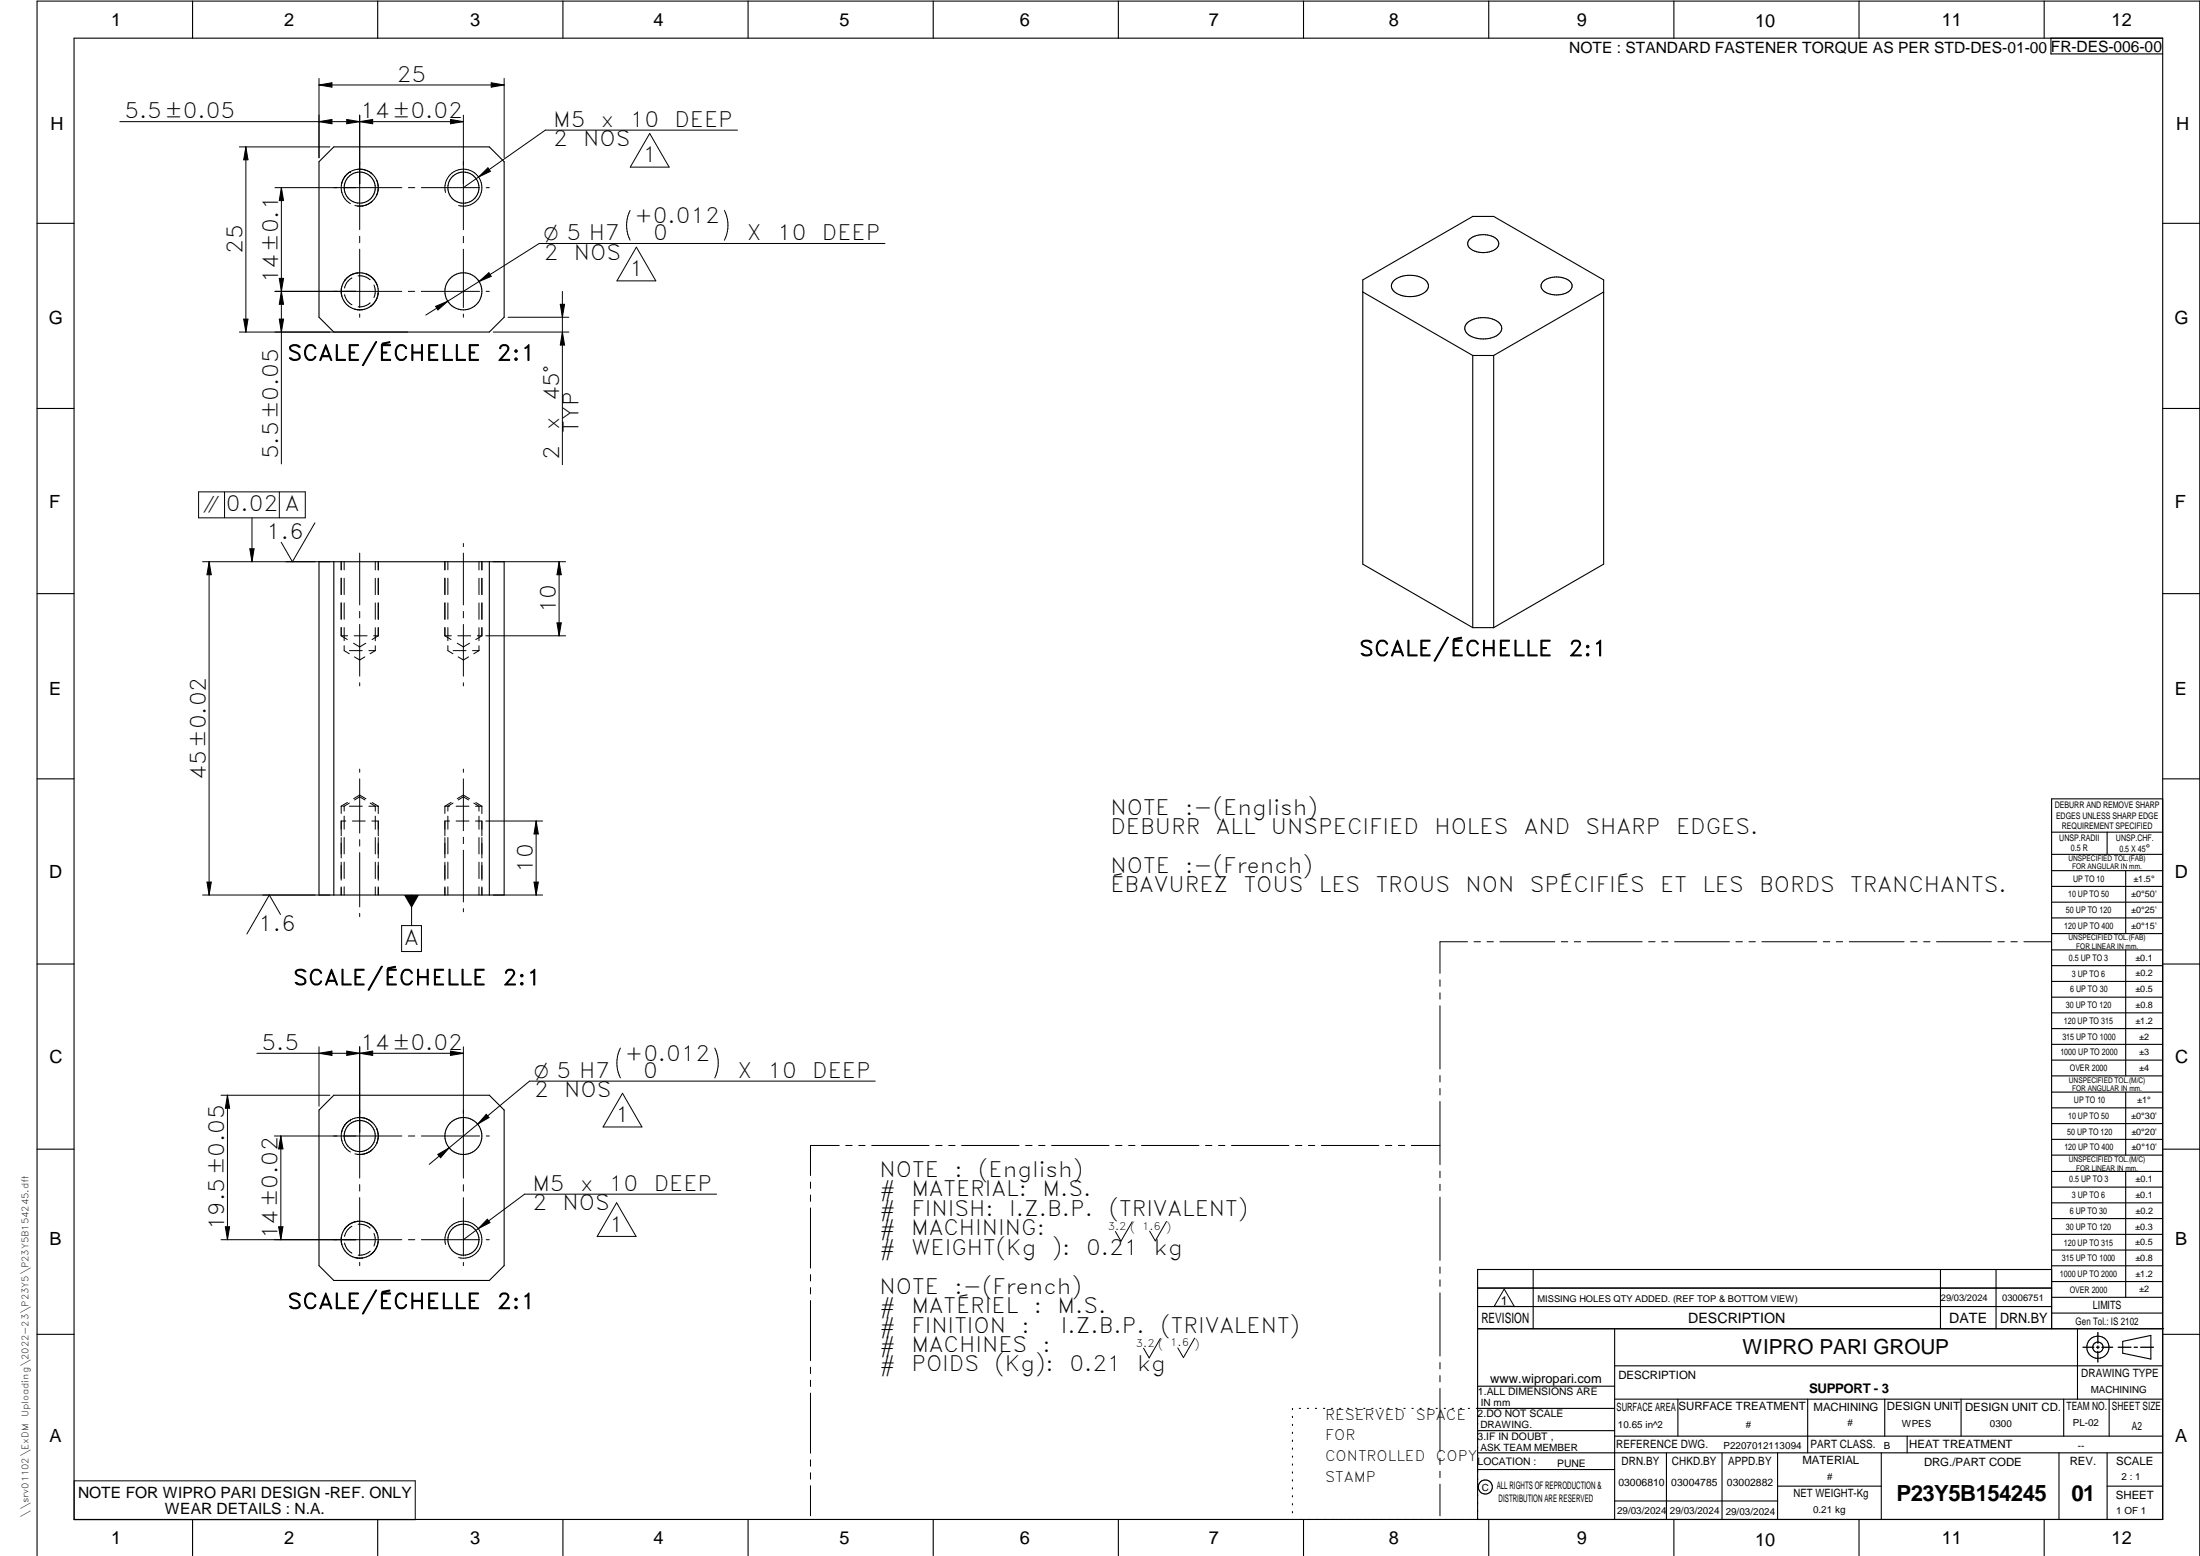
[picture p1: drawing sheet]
<svg xmlns="http://www.w3.org/2000/svg" width="594mm" height="420mm" viewBox="0 0 594 420" stroke-linecap="round" stroke-linejoin="round" font-family="sans-serif">
<g fill="none" stroke="#000" stroke-width=".3">
<path d="M20 10.3h564v400h-564zM52 .3v10M102 .3v10M152 .3v10M202 .3v10M252 .3v10M302 .3v10M352 .3v10M402 .3v10M452 .3v10M502 .3v10M552 .3v10"/>
<path d="M553.8 10.3v4.3h30.2M90.1 39.7h42l4 4v42l-4 4h-42l-4-4v-42zM10 60.3h10M368 78.8l29.7 17.2M376.4 75.8a7.1 7.1 0 0 1 9 .3 2.26 2.26 0 0 1-1.6 3.4 7 7 0 0 1-7.7-1.2l-.3-.7v-.8zM396.7 64.8a5.9 5.9 0 0 1 7.6 0 1.98 1.98 0 0 1-1.5 3 5.6 5.6 0 0 1-6.3-1.3l-.2-.7zM416.8 75.9a6 6 0 0 1 7.4 .3 1.81 1.81 0 0 1-1.1 2.9 6.2 6.2 0 0 1-6.6-.9l-.4-1 .2-.7zM433 78.8l-29.7 17.2M584 60.3h10M396.2 87.2a7.1 7.1 0 0 1 8.9 .3 2.26 2.26 0 0 1-1.5 3.4 7 7 0 0 1-7.7-1.2l-.4-1.1 .2-.7zM397.7 96v73.5M397.7 96h5.6"/>
<path d="M403.3 96v73.5M10 110.3h10M584 110.3h10M86.1 151.7h50v90h-50zM90.1 151.7v90M132.1 151.7v90M10 160.3h10M397.7 169.5h5.6M403.3 169.5l29.7-17.2v-76.7l-29.7-17.2h-5.6l-29.7 17.2v76.7l29.7 17.2M584 160.3h10M10 210.3h10M584 215.7h-30v143.1"/>
<path d="M584 210.3h10M554 230.7h30M554 224.7h30M554 235.1h30M554 239.4h30M569 224.7v6M574 235.1v17M554 243.6h30M554 247.9h30M554 252.1h30M554 256.5h30M574 256.5v34"/>
<path d="M10 260.3h10M554 260.8h30M554 265h30M554 269.3h30M554 273.5h30M554 277.7h30M584 260.3h10M90.1 295.7h42l4 4v42.1l-4 4h-42l-4-4v-42.1zM554 282h30M554 286.3h30M554 290.5h30M554 294.9h30"/>
<path d="M554 299.1h30M574 294.9v17M10 310.3h10M554 303.4h30M554 307.7h30M554 311.9h30M554 316.3h30M574 316.3v34M584 310.3h10M554 320.5h30M554 324.8h30M554 329.1h30"/>
<path d="M554 333.3h30M554 337.5h30M399 358.8h185.3M399 352.8h155M399 347.8h155M414 342.8v16M436 358.8v51.5M524 342.8v16M539 342.8v16M554 342.8h-155v67.5M554 341.8h30M554 346.1h30"/>
<path d="M554 350.3h30M554 354.6h30M561 358.8v19M10 360.3h10M399 374.3h37M436 368.8h148M436 377.8h148M453.1 377.8v10M488.1 377.8v14.5M508.9 377.8v10M529.6 377.8v10M557.3 377.8v10"/>
<path d="M569.5 377.8v10M573.2 362.2l7.6-1.6v6.4l-7.6-1.6zM584 360.3h10M349 380.3v.3M349 382.4v.4M349 384.6v.3M349 386.7v.4M349 388.9v.3M349 391v.4M349 393.2v.3M349 395.3v.3M349 397.4v.4"/>
<path d="M349 399.6v.3M350.9 380.3h.3M353 380.3h.3M355.2 380.3h.3M357.4 380.3h.3M359.6 380.3h.3M361.7 380.3h.3M363.9 380.3h.3M366.1 380.3h.3M368.3 380.3h.3M370.4 380.3h.3M372.6 380.3h.3"/>
<path d="M374.8 380.3h.3M376.9 380.3h.4M379.1 380.3h.3M381.3 380.3h.3M383.4 380.3h.4M385.6 380.3h.4M387.8 380.3h.3M390 380.3h.3M392.1 380.3h.4M394.3 380.3h.4M396.5 380.3h.3M399 396.8h37"/>
<path d="M399 392.3h185M399 386.3h37M436 387.8h148M436 380.3h-37.3M450 392.3v18M465 392.3v18M480 392.3v18M508 392.3v18M515 387.8v4.5M556 392.3v18M569 392.3v18M52 410.3v9.8"/>
<path d="M102 410.3v9.8M152 410.3v9.8M202 410.3v9.8M252 410.3v9.8M302 410.3v9.8M349 401.7v.4M349 403.9v.3M349 406v.4M349 408.2v.3M352 410.3v9.8M402 410.3v9.8M436 405.3h44"/>
<path d="M452 410.3v9.8M480 401.3h28M502 410.3v9.8M552 410.3v9.8M569 401.3h15M10 420.1v-419.8h584v419.8"/>
<circle cx="97.1" cy="50.7" r="4.2"/>
<circle cx="125.1" cy="50.7" r="4.2"/>
<circle cx="97.1" cy="78.7" r="5"/>
<circle cx="125.1" cy="78.7" r="5"/>
<circle cx="97.1" cy="306.8" r="4.2"/>
<circle cx="125.1" cy="306.8" r="5"/>
<circle cx="97.1" cy="334.8" r="5"/>
<circle cx="125.1" cy="334.8" r="4.2"/>
<circle cx="566.5" cy="363.8" r="1.4"/>
<circle cx="566.5" cy="363.8" r="3"/>
<circle cx="401.1" cy="401.5" r="1.91"/>
</g>
<g fill="none" stroke="#000" stroke-width=".27">
<path d="M32.4 32.9h92.7M64.6 39.7h24.5M66.4 39.7v50M66.4 39.7l.6 3.5h-1.2zM86.1 21.2v21.4M86.1 22.9l3.5-.5v1.1zM86.1 32.9l3.5-.6v1.1zM86.1 22.9h50M93.6 32.3l3.5 .6-3.5 .5zM97.1 31.1v30.9M97.1 32.9l3.5-.6v1.1zM121.6 32.3l3.5 .6-3.5 .5z"/>
<path d="M125.1 31.1v30.9M132.6 22.4l3.5 .5-3.5 .6zM136.1 21.2v21.4M175.4 36l5.3 9.1h-10.5zM199.2 35.1h-51.9l-22.2 15.6M74.2 50.7h34.3M76 50.7v74.6M76 50.7l.6 3.5h-1.2zM92.3 51.7v.3M92.3 49.4v.2M92.3 52l.9 1.7 1.4 1.3M92.3 49.4l-.2 1.3 .2 1.3"/>
<path d="M94.6 46.3h.1M94.6 46.3l-1.4 1.3-.9 1.8M95.8 55.5l1.3 .2M96.6 55.6l.5 .1M97.1 45.7h-.4M97.1 45.7l1.3 .1 1.8 .9M97.1 45.7l-1.3 .1-1.2 .5M100.2 46.7l.3 .3M100.2 54.6l-1.8 .9-1.3 .2M100.2 46.7l.9 .9 .7 1.1M100.5 54.4l-.3 .2M101.7 48.7h.1"/>
<path d="M101.8 52.6l-.7 1.1-.9 .9M101.8 48.7l.3 2-.3 1.9M101.8 52.6l-.1 .1M110.3 50.7h1.7M113.8 50.7h15.7M120.3 52a5 5 0 0 1 4.4-6.3 5 5 0 0 1 5.4 5.4 5 5 0 0 1-6.3 4.4M129.2 47.8l2.6-2.5 .6 1zM131.3 50.7h.8M170.2 56.8a9 9 0 0 0 0 8.1M195.6 56.8a9 9 0 0 1 0 8.1M74.2 78.7h34.3M75.4 75.2h1.2l-.6 3.5z"/>
<path d="M76 78.7l.6 3.5h-1.2zM92.2 77.8l.1 2.2M93 79.6l.6 1.3 1.4 1.4M95 75.1l-1.4 1.3-.6 1.4M96.7 73.7a4.8 4.8 0 0 0-3.6 2.1M96.7 74.5l1.6 .1 1.6 .9M97.1 63.8v1.7M97.1 67.3v15.7M98.9 74a5.1 5.1 0 0 1 2.9 3M101 77l.3 1.7-.3 1.6M102.1 79.1a4.9 4.9 0 0 1-2.1 3.7M110.3 78.7h1.7"/>
<path d="M113.8 78.7h15.7M125.1 63.8v1.8M125.1 67.3v15.7M129.4 76l2.6-2.4 .6 1zM129.4 76l-14.4 9.1M131.3 78.7h.8M151.9 78.7v46.8M171.8 66.7l5.3 9.1h-10.5zM239 65.7h-93.4l-16.2 10.3M64.6 89.7h45.5M65.8 86.2h1.2l-.6 3.5zM75.4 86.2h1.2l-.6 3.5z"/>
<path d="M95.8 83.5l2.2 .1M97.1 84.8v.9M99.9 81.8l-1.6 .9-1.6 .1M117.6 82.7l3.3-1.4-2.6 2.4zM125.1 84.8v.9M133.2 89.7h20.4M137.2 85.7h16.4M151.3 82.2h1.2l-.6 3.5zM151.9 89.7l.6 3.5h-1.2zM53.6 132.8h28.8v7h-28.8zM60.6 132.8v7M68 139.8v11.9"/>
<path d="M75.4 132.8v7M56.5 151.7l.6 3.5h-1.2zM56.5 151.7v90M67.5 148.2h1.1l-.6 3.5zM85 141.2l-6 10.5-3.1-5.3M89.1 151.7h-34.4M92.1 151.7v2.2M92.1 156.1v4.4M92.9 151.7v2.2M92.9 156.1v4.4M97.1 149.4v13.9M101.3 151.7v2.2"/>
<path d="M101.3 156.1v4.5M102.1 151.7v2.2M102.1 156.1v4.5M120.1 151.7v2.2M120.1 156.1v4.4M120.9 151.7v2.2M120.9 156.1v4.4M125.1 146.7v.9M125.1 149.4v13.9M129.3 151.7v2.2M129.3 156.1v4.5M130.1 151.7v2.2"/>
<path d="M130.1 156.1v4.5M133.2 151.7h19.5M151 151.7l.6 3.5h-1.2zM151 151.7v20M92.1 171.7l1.7 1M92.1 171.7h1.8M92.1 162.8v4.4M92.1 169.5v2.2M92.9 162.8v4.4M92.9 169.5v3.5M92.9 174.3v1.4l1.4 .8M94.4 175.7h3.4"/>
<path d="M95.5 173.7l1.6 1 1.7-1M95.6 171.7h3.5M97.1 165.1v1.7M97.1 168.6v14M98.5 177.4l-1.4 .8-1.4-.8M99.6 175.7h1.7M100.9 171.7h1.2M101.3 162.8v4.4M101.3 169.5v3.5M101.3 174.4v1.3M101.3 175.7l-1.4 .8M102.1 171.7l-1.6 1"/>
<path d="M102.1 162.8v4.4M102.1 169.5v2.2M120.1 171.7l1.7 1M120.1 171.7h1.8M120.1 162.8v4.4M120.1 169.5v2.2M120.9 162.8v4.4M120.9 169.5v3.5M120.9 174.3v1.4l1.4 .8M122.4 175.7h3.4M123.5 173.7l1.6 1 1.7-1M123.6 171.7h3.5"/>
<path d="M125.1 165.1v1.7M125.1 168.6v14M126.5 177.4l-1.4 .8-1.4-.8M127.6 175.7h1.7M128.9 171.7h1.2M129.3 162.8v4.4M129.3 169.5v3.5M129.3 174.4v1.3M129.3 175.7l-1.4 .8M130.1 171.7l-1.6 1M130.1 162.8v4.4M130.1 169.5v2.2"/>
<path d="M131.2 171.7h21.5M150.4 168.2h1.2l-.6 3.5zM97.1 184.4v.8M125.1 184.4v.8M92.1 217.7h.3M92.1 217.7v2M92.7 217.7h.2M92.9 217.7v1.3M93.8 216.7l-1.7 1M94.3 216.9l-1.4 .8M94.4 217.7h3.4M95.5 215.7l1.6-1 1.7 1"/>
<path d="M95.8 216l1.3-.8 1.4 .8M97.1 207.7v.8M97.1 210.3v14.7M99.6 217.7h2M100 216.9l1.3 .8v1.3M100.5 216.7l1.6 1M101.9 217.7h.2M102.1 217.7v2M120.1 217.7v2M120.1 217.7h1.3M121.8 216.7l-1.7 1M122.3 216.9l-1.4 .8v1.3"/>
<path d="M123.2 217.7h3.4M123.5 215.7l1.6-1 1.7 1M123.8 216l1.3-.8 1.4 .8M125.1 207.7v.8M125.1 210.3v14M127.9 216.9l1.4 .8v1.3M128.4 217.7h1.7M128.5 216.7l1.6 1M130.1 217.7v2M55.9 238.2h1.2l-.6 3.5zM92.1 226.2v5.5M92.1 232.8v4.9"/>
<path d="M92.1 239.5v2.2M92.9 220.4v3.5M92.9 226.1v4.5M92.9 232.8v4.4M92.9 239.5v2.2M93.4 221.7h-1.3v4M95.2 221.7h3.4M97.1 226.7v1.8M97.1 230.2v14.7M100.4 221.7h1.7v4M101.3 220.4v3.5M101.3 226.2v4.4"/>
<path d="M101.3 232.8v4.4M101.3 239.5v2.2M102.1 226.2v5.5M102.1 232.8v4.9M102.1 239.5v2.2M120.1 226.2v5.5M120.1 232.8v4.9M120.1 239.5v2.2M120.9 220.4v3.5M120.9 226.1v4.5M120.9 232.8v4.4M120.9 239.5v2.2"/>
<path d="M121.4 221.7h-1.3v4M123.2 221.7h3.4M125.1 226.1v1.7M125.1 229.6v14M128.4 221.7h1.7v4M129.3 220.4v3.5M129.3 226.2v4.4M129.3 232.8v4.4M129.3 239.5v2.2M130.1 226.2v5.5M130.1 232.8v4.9M130.1 239.5v2.2"/>
<path d="M131.2 221.7h15.3M144.2 238.2h1.2l-.6 3.5zM144.8 221.7l.6 3.5h-1.2zM144.8 221.7v20M54.7 241.7h34.4M75.7 246.9l-3-5.2-6 10.5M97.1 246.6v.9M108.5 249.9h5.3v7h-5.3zM111.1 241.7v8.2M125.1 245.3v.9M133.2 241.7h13.3M396.3 254.3h-7.5v8.5"/>
<path d="M398 254.3h1.8M401.5 254.3h1.8M405 254.3h14.9M421.6 254.3h1.7M425.1 254.3h1.7M428.6 254.3h14.8M445.2 254.3h1.7M448.7 254.3h1.7M452.2 254.3h14.8M468.8 254.3h1.7M472.3 254.3h1.7M475.8 254.3h14.8"/>
<path d="M492.4 254.3h1.7M495.9 254.3h1.7M499.4 254.3h14.8M515.9 254.3h1.8M519.4 254.3h1.8M522.9 254.3h14.9M539.5 254.3h1.7M543 254.3h1.7M546.5 254.3h7.4M388.8 264.6v1.7M388.8 268.1v1.7M388.8 271.6v17"/>
<path d="M59.7 295.7h29.4M61.4 295.7v39.1M61.4 295.7l.6 3.6h-1.2zM69.4 284.4h55.7M86.1 282.7v16M86.1 284.4l3.5-.6v1.2zM93.6 283.8l3.5 .6-3.5 .6zM97.1 282.7v35.4M97.1 284.4l3.5-.6v1.2zM121.6 283.8l3.5 .6-3.5 .6zM125.1 282.7v35.4M167.5 283a9 9 0 0 0 0 8.1"/>
<path d="M168.1 295.2l5.2 9.1h-10.5zM193 283a9.2 9.2 0 0 1 0 8.1M236.3 291.9h-93.3l-27.1 22.5M388.8 290.4v1.8M388.8 293.9v1.8M388.8 297.4v17.1M74.1 306.7h34.4M75.8 306.7v28.1M75.8 306.7l.6 3.5h-1.2zM92.3 307.8v.2M92.3 305.5v.2M92.3 308l.9 1.8 1.4 1.3"/>
<path d="M92.3 305.5l-.2 1.2 .2 1.3M94.6 302.4h.1M94.6 302.4l-1.4 1.3-.9 1.8M95.8 311.6l1.3 .1M96.6 311.7h.5M97.1 301.8h-.4M97.1 301.8a5 5 0 0 1 4.7 6.9M97.1 301.8l-1.3 .1-1.2 .5M97.1 319.9v1.7M100.2 310.7l-1.8 .9-1.3 .1M100.5 310.5l-.3 .2M101.8 308.7l-.7 1.1-.9 .9"/>
<path d="M101.8 308.7l-.1 .1M110.3 306.7h1.7M113.8 306.7h15.7M118.2 311.7l3.1-1.8-2.3 2.7zM125.1 319.9v1.7M131.3 306.7h.8M131.3 300.9l.8 .9-3.1 1.8zM218.9 319.2v1.7M226.6 309.3h-7.7v8.1M228.4 309.3h1.7M231.9 309.3h1.7M235.4 309.3h15.5"/>
<path d="M252.7 309.3h1.7M256.2 309.3h1.7M259.7 309.3h15.5M277 309.3h1.7M280.5 309.3h1.7M284 309.3h15.5M301.2 309.3h1.8M304.8 309.3h1.7M308.2 309.3h15.6M325.5 309.3h1.8M329 309.3h1.8M332.5 309.3h15.6"/>
<path d="M349.8 309.3h1.8M353.3 309.3h1.7M356.8 309.3h15.5M374.1 309.3h1.7M377.6 309.3h1.7M381.1 309.3h7.7M388.8 316.3v1.7M388.8 319.8v1.7M59.7 334.8h48.8M60.8 331.3h1.2l-.6 3.5zM75.2 331.3h1.2l-.6 3.5zM92.2 333.9l.1 2.1"/>
<path d="M93 335.6l.6 1.4 1.4 1.4M95 331.1l-1.4 1.4-.6 1.4M95.8 339.6l2.2 .1M96.7 329.8a4.8 4.8 0 0 0-3.6 2.1M96.7 330.6l1.6 .1 1.6 .9M97.1 323.4v15.7M98.9 330.1a5 5 0 0 1 2.9 2.9M99.9 337.9l-1.6 .9-1.6 .1M101 333l.3 1.8-.3 1.6M102.1 335.2a4.9 4.9 0 0 1-2.1 3.6M110.3 334.8h1.7M113.8 334.8h15.7"/>
<path d="M120.3 336a5 5 0 0 1 4.4-6.2 5 5 0 0 1 5.4 5.4 5 5 0 0 1-6.3 4.4M125.1 323.4v15.7M131.3 334.8h.8M131.6 329.2l.7 .9-3.1 1.7zM166.5 324.8l5.3 9.1h-10.5zM193.5 322.5h-51.8l-16.6 12.3M218.9 322.7v1.7M218.9 326.2v16.2M305.7 329.9l-3 5.3-1.5-2.7M315 329.8l-3 5.3-1.6-2.7M388.8 323.3v17M97.1 340.9v.9"/>
<path d="M125.1 340.9v.9M218.9 344.2v1.7M218.9 347.7v1.7M218.9 351.2v16.2M388.8 342.1v1.7M388.8 345.6v1.7M388.8 349.1v17.1M406.2 348.1l2.7 4.6h-5.4zM218.9 369.2v1.7M218.9 372.7v1.7M218.9 376.2v16.2M313.3 361.4l-3 5.3-1.5-2.7"/>
<path d="M322.6 361.3l-3 5.3-1.6-2.6M388.8 367.9v1.8M388.8 371.4v1.7M388.8 374.9v17.1M20 399.9h92.1v10.5h-92.1zM218.9 394.2v1.7M218.9 397.7v1.7M388.8 393.8v1.7M388.8 397.3v1.7M218.9 401.2v8.1M388.8 400.8v8.5"/>
</g>
<path d="M566.5 359.8v2.9M562.5 363.8h2.9M566.1 363.8h.8M566.5 363.5v.7M566.5 364.9v2.9M567.6 363.8h2.9M572 363.8h3.4M576.3 363.8h.9M578.1 363.8h3.4" fill="none" stroke="#000" stroke-width=".36"/>
<g fill="#000">
<path d="M86.1 22.9l3.5-.5v1.1zM86.1 32.9l3.5-.6v1.1zM93.6 32.3l3.5 .6-3.5 .5zM97.1 32.9l3.5-.6v1.1zM121.6 32.3l3.5 .6-3.5 .5zM132.6 22.4l3.5 .5-3.5 .6zM66.4 39.7l.6 3.5h-1.2zM76 50.7l.6 3.5h-1.2zM129.2 47.8l2.6-2.5 .6 1zM75.4 75.2h1.2l-.6 3.5zM129.4 76l2.6-2.4 .6 1zM65.8 86.2h1.2l-.6 3.5z"/>
<path d="M76 78.7l.6 3.5h-1.2zM75.4 86.2h1.2l-.6 3.5zM117.6 82.7l3.3-1.4-2.6 2.4zM151.9 89.7l.6 3.5h-1.2zM151.3 82.2h1.2l-.6 3.5zM56.5 151.7l.6 3.5h-1.2zM67.5 148.2h1.1l-.6 3.5zM151 151.7l.6 3.5h-1.2zM150.4 168.2h1.2l-.6 3.5zM55.9 238.2h1.2l-.6 3.5zM144.8 221.7l.6 3.5h-1.2zM144.2 238.2h1.2l-.6 3.5z"/>
<path d="M109.1 241.7h4.1l-2.1 3.5zM61.4 295.7l.6 3.6h-1.2zM86.1 284.4l3.5-.6v1.2zM93.6 283.8l3.5 .6-3.5 .6zM97.1 284.4l3.5-.6v1.2zM121.6 283.8l3.5 .6-3.5 .6zM75.8 306.7l.6 3.5h-1.2zM118.2 311.7l3.1-1.8-2.3 2.7zM131.3 300.9l.8 .9-3.1 1.8zM60.8 331.3h1.2l-.6 3.5zM75.2 331.3h1.2l-.6 3.5zM131.6 329.2l.7 .9-3.1 1.7z"/>
</g>
<g font-size="6">
<text x="512.1" y="405.2">P23Y5B154245</text>
<text x="559.4" y="405.2">01</text>
</g>
<g font-size="5.7">
<text x="107.2" y="22.1">25</text>
<text x="33.6" y="32">5.5±0.05</text>
<text x="97.3" y="32">14±0.02</text>
<text x="149.4" y="34.3">M5</text>
<text x="162.3" y="34.3">x</text>
<text x="170" y="34.3">10</text>
<text x="182.1" y="34.3">DEEP</text>
<text x="149.4" y="39.5">2</text>
<text x="157.5" y="39.5">NOS</text>
<text x="173.5" y="43.9">1</text>
<text x="171.4" y="60.3">+0.012</text>
<text x="176.3" y="64.9">0</text>
<text x="201.7" y="64.9">X</text>
<text x="209.8" y="64.9">10</text>
<text x="221.9" y="64.9">DEEP</text>
<text x="65.5" y="68.6" transform="rotate(-90 65.5 68.6)">25</text>
<text x="146.8" y="70.1">2</text>
<text x="155" y="70.1">NOS</text>
<text x="75.1" y="76.5" transform="rotate(-90 75.1 76.5)">14±0.1</text>
<text x="169.9" y="74.6">1</text>
<text x="77.6" y="97.3">SCALE/ÉCHELLE</text>
<text x="134.2" y="97.3">2:1</text>
<text x="151" y="108.4" transform="rotate(-90 151 108.4)">45°</text>
<text x="151" y="116.1" transform="rotate(-90 151 116.1)">x</text>
<text x="156.2" y="116.8" transform="rotate(-90 156.2 116.8)">TYP</text>
<text x="75.1" y="124" transform="rotate(-90 75.1 124)">5.5±0.05</text>
<text x="151" y="124.3" transform="rotate(-90 151 124.3)">2</text>
<text x="61" y="138.1">0.02 A</text>
<text x="71.9" y="145.6">1.6</text>
<text x="150.1" y="165.7" transform="rotate(-90 150.1 165.7)">10</text>
<text x="367" y="177.1">SCALE/ÉCHELLE</text>
<text x="423.6" y="177.1">2:1</text>
<text x="55.6" y="210.5" transform="rotate(-90 55.6 210.5)">45±0.02</text>
<text x="299.9" y="219.9">NOTE</text>
<text x="320.1" y="219.9">:-(English)</text>
<text x="299.9" y="225.2">DEBURR</text>
<text x="328.3" y="225.2">ALL</text>
<text x="343.2" y="225.2">UNSPECIFIED</text>
<text x="387.3" y="225.2">HOLES</text>
<text x="411.5" y="225.2">AND</text>
<text x="428.2" y="225.2">SHARP</text>
<text x="452.6" y="225.2">EDGES.</text>
<text x="143.9" y="235.6" transform="rotate(-90 143.9 235.6)">10</text>
<text x="299.9" y="235.7">NOTE</text>
<text x="320.1" y="235.7">:-(French)</text>
<text x="299.9" y="240.9">ÉBAVUREZ</text>
<text x="335.8" y="240.9">TOUS</text>
<text x="356.1" y="240.9">LES</text>
<text x="371.5" y="240.9">TROUS</text>
<text x="395.8" y="240.9">NON</text>
<text x="413.2" y="240.9">SPÉCIFIÉS</text>
<text x="448.3" y="240.9">ET</text>
<text x="459.7" y="240.9">LES</text>
<text x="475" y="240.9">BORDS</text>
<text x="499.6" y="240.9">TRANCHANTS.</text>
<text x="69.7" y="251.3">1.6</text>
<text x="109.1" y="255.2">A</text>
<text x="79.2" y="266">SCALE/ÉCHELLE</text>
<text x="135.7" y="266">2:1</text>
<text x="70.6" y="283.5">5.5</text>
<text x="97.3" y="283.5">14±0.02</text>
<text x="168.8" y="286.5">+0.012</text>
<text x="173.7" y="291.1">0</text>
<text x="199.1" y="291.1">X</text>
<text x="207.2" y="291.1">10</text>
<text x="219.3" y="291.1">DEEP</text>
<text x="144.2" y="296.3">2</text>
<text x="152.3" y="296.3">NOS</text>
<text x="166.1" y="303">1</text>
<text x="237.5" y="317.8">NOTE</text>
<text x="257.7" y="317.8">:</text>
<text x="264.2" y="317.8">(English)</text>
<text x="143.8" y="321.6">M5</text>
<text x="156.6" y="321.6">x</text>
<text x="164.4" y="321.6">10</text>
<text x="176.5" y="321.6">DEEP</text>
<text x="237.5" y="323.1">#</text>
<text x="246.1" y="323.1">MATERIAL:</text>
<text x="281.5" y="323.1">M.S.</text>
<text x="143.8" y="326.8">2</text>
<text x="151.9" y="326.8">NOS</text>
<text x="237.5" y="328.3">#</text>
<text x="246.1" y="328.3">FINISH:</text>
<text x="272.5" y="328.3">I.Z.B.P.</text>
<text x="299.4" y="328.3">(TRIVALENT)</text>
<text x="60.6" y="332.2" transform="rotate(-90 60.6 332.2)">19.5±0.05</text>
<text x="74.9" y="334.6" transform="rotate(-90 74.9 334.6)">14±0.02</text>
<text x="164.5" y="332.6">1</text>
<text x="237.5" y="333.6">#</text>
<text x="246.1" y="333.6">MACHINING:</text>
<text x="237.5" y="338.8">#</text>
<text x="246.1" y="338.8">WEIGHT(Kg</text>
<text x="284" y="338.8">):</text>
<text x="293.3" y="338.8">0.21</text>
<text x="311.6" y="338.8">kg</text>
<text x="77.6" y="353.4">SCALE/ÉCHELLE</text>
<text x="134.2" y="353.4">2:1</text>
<text x="237.5" y="349.3">NOTE</text>
<text x="257.7" y="349.3">:-(French)</text>
<text x="237.5" y="354.6">#</text>
<text x="237.5" y="359.8">#</text>
<text x="246.1" y="354.6">MATÉRIEL</text>
<text x="246.1" y="359.8">FINITION</text>
<text x="275.9" y="359.8">:</text>
<text x="279.2" y="354.6">:</text>
<text x="285.6" y="354.6">M.S.</text>
<text x="286.5" y="359.8">I.Z.B.P.</text>
<text x="313.4" y="359.8">(TRIVALENT)</text>
<text x="237.5" y="365.1">#</text>
<text x="246.1" y="365.1">MACHINES</text>
<text x="281.6" y="365.1">:</text>
<text x="237.5" y="370.3">#</text>
<text x="246.1" y="370.3">POIDS</text>
<text x="268.6" y="370.3">(Kg):</text>
<text x="288.8" y="370.3">0.21</text>
<text x="307.1" y="370.3">kg</text>
</g>
<text font-size="5.6" x="470.5" y="365.5">WIPRO PARI GROUP</text>
<g font-size="5.4">
<text x="146.8" y="64.9">O 5 H7</text>
<text x="54.9" y="138.1">i</text>
<text x="144.2" y="291.1">O 5 H7</text>
</g>
<g font-size="4.9">
<text x="30" y="7">1</text>
<text x="76.7" y="7">2</text>
<text x="127" y="7">3</text>
<text x="176.5" y="7">4</text>
<text x="226.7" y="7">5</text>
<text x="275.4" y="7">6</text>
<text x="326.4" y="7">7</text>
<text x="375" y="7">8</text>
<text x="425.8" y="7">9</text>
<text x="473.9" y="7.4">10</text>
<text x="524.3" y="7">11</text>
<text x="570.2" y="7">12</text>
<text x="13.6" y="35.2">H</text>
<text x="587.6" y="35.2">H</text>
<text x="13.2" y="87.5">G</text>
<text x="587.2" y="87.5">G</text>
<text x="13.3" y="137.1">F</text>
<text x="587.3" y="137.1">F</text>
<text x="13.3" y="187.6">E</text>
<text x="587.3" y="187.6">E</text>
<text x="13.3" y="237">D</text>
<text x="587.3" y="237">D</text>
<text x="13.4" y="287.1">C</text>
<text x="587.4" y="287.1">C</text>
<text x="13.4" y="336.3">B</text>
<text x="587.4" y="336.3">B</text>
<text x="13.4" y="389.3">A</text>
<text x="587.4" y="389.3">A</text>
<text x="30" y="417">1</text>
<text x="76.7" y="417">2</text>
<text x="127" y="417">3</text>
<text x="176.5" y="417">4</text>
<text x="226.7" y="417">5</text>
<text x="275.4" y="417">6</text>
<text x="326.4" y="417">7</text>
<text x="375" y="417">8</text>
<text x="425.8" y="417">9</text>
<text x="473.9" y="417.4">10</text>
<text x="524.3" y="417">11</text>
<text x="570.2" y="417">12</text>
</g>
<g font-size="4.2">
<text x="423.7" y="14.3">NOTE : STANDARD FASTENER TORQUE AS PER STD-DES-01-00</text>
<text x="553.8" y="14">FR-DES-006-00</text>
<text x="21.1" y="404.4">NOTE FOR WIPRO PARI DESIGN -REF. ONLY</text>
<text x="44.5" y="408.9">WEAR DETAILS : N.A.</text>
</g>
<g font-size="3.9">
<text x="357.8" y="383.4">RESERVED</text>
<text x="382.3" y="383.4">SPACE</text>
<text x="357.8" y="388.9">FOR</text>
<text x="357.8" y="394.5">CONTROLLED</text>
<text x="387.8" y="394.5">COPY</text>
<text x="357.8" y="400.1">STAMP</text>
</g>
<g font-size="3.8">
<text x="400.1" y="357.1">REVISION</text>
<text x="455.9" y="357.1">DESCRIPTION</text>
<text x="526.4" y="357.1">DATE</text>
<text x="540.1" y="357.1">DRN.BY</text>
</g>
<text font-size="3.6" x="488.5" y="376.2">SUPPORT - 3</text>
<text font-size="3.5" x="402.4" y="373.3">www.wipropari.com</text>
<text font-size="3.4" x="405.3" y="352.4">1</text>
<g font-size="3.1">
<text x="565.2" y="353.5">LIMITS</text>
<text x="562" y="371.7">DRAWING TYPE</text>
<text x="437" y="372.3">DESCRIPTION</text>
<text x="436.5" y="380.9">SURFACE AREA</text>
<text x="453.3" y="380.9">SURFACE TREATMENT</text>
<text x="489.7" y="380.9">MACHINING</text>
<text x="509.5" y="380.9">DESIGN UNIT</text>
<text x="530.6" y="380.9">DESIGN UNIT CD.</text>
<text x="558" y="380.7">TEAM NO.</text>
<text x="570.3" y="380.7">SHEET SIZE</text>
<text x="575.6" y="386.1">A2</text>
<text x="436.4" y="391.1">REFERENCE DWG.</text>
<text x="437.9" y="395.5">DRN.BY</text>
<text x="451.5" y="395.5">CHKD.BY</text>
<text x="466.6" y="395.5">APPD.BY</text>
<text x="486.7" y="395.4">MATERIAL</text>
<text x="488.9" y="391">PART CLASS.</text>
<text x="515.6" y="391">HEAT TREATMENT</text>
<text x="519.6" y="395.9">DRG./PART CODE</text>
<text x="558.9" y="395.6">REV.</text>
<text x="571.4" y="395.6">SCALE</text>
<text x="484.3" y="404.3">NET WEIGHT-Kg</text>
<text x="571.4" y="404.7">SHEET</text>
</g>
<text font-size="3" x="579.5" y="230.1">°</text>
<g font-size="2.8">
<text x="299.1" y="332.1">3.2 ( 1.6 )</text>
<text x="560.5" y="357.7">Gen Tol.: IS 2102</text>
<text x="306.7" y="363.6">3.2 ( 1.6 )</text>
<text x="399.1" y="376.7">1.ALL DIMENSIONS ARE</text>
<text x="399" y="382.7">2.DO NOT SCALE</text>
<text x="399" y="388.7">3.IF IN DOUBT ,</text>
<text x="399" y="395.5">LOCATION :</text>
<text x="420.5" y="396">PUNE</text>
<text x="437" y="401.3">03006810</text>
<text x="451.3" y="401.2">03004785</text>
<text x="466.3" y="401.3">03002882</text>
<text x="404.2" y="402">ALL RIGHTS OF REPRODUCTION &amp;</text>
<text x="404.7" y="405.4">DISTRIBUTION ARE RESERVED</text>
</g>
<g font-size="2.7">
<text x="564.6" y="376.2">MACHINING</text>
<text x="399.9" y="379.7">IN mm</text>
<text x="399.8" y="385.7">DRAWING.</text>
<text x="436.9" y="385.5">10.65 in^2</text>
<text x="471.4" y="385.6">#</text>
<text x="498.9" y="385.1">#</text>
<text x="513.6" y="385.3">WPES</text>
<text x="537.3" y="385.2">0300</text>
<text x="559.7" y="385.2">PL-02</text>
<text x="399.8" y="391.8">ASK TEAM MEMBER</text>
<text x="465.4" y="391.2">P2207012113094</text>
<text x="508.7" y="391.2">B</text>
<text x="561.1" y="391.2">--</text>
<text x="493.4" y="399.6">#</text>
<text x="572.9" y="399.8">2 : 1</text>
<text x="400.1" y="402.5">C</text>
<text x="436.7" y="408.7">29/03/2024</text>
<text x="450.9" y="408.8">29/03/2024</text>
<text x="466" y="409">29/03/2024</text>
<text x="489.6" y="408.5">0.21 kg</text>
<text x="571.5" y="408.7">1 OF 1</text>
</g>
<g font-size="2.5">
<text x="559.2" y="229.9">0.5 R</text>
<text x="572.3" y="230.1">0.5 X 45</text>
<text x="559.4" y="323.5">3 UP TO 6</text>
<text x="558.9" y="327.8">6 UP TO 30</text>
<text x="557.8" y="332">30 UP TO 120</text>
<text x="415.2" y="351.5">MISSING HOLES QTY ADDED. (REF TOP &amp; BOTTOM VIEW)</text>
<text x="524.1" y="351.3">29/03/2024</text>
<text x="540.7" y="351.4">03006751</text>
</g>
<g font-size="2.4">
<text x="554.9" y="218.3">DEBURR AND REMOVE SHARP</text>
<text x="555.2" y="221.1">EDGES UNLESS SHARP EDGE</text>
<text x="556.1" y="227.2">UNSP.RADII</text>
<text x="556.8" y="223.8">REQUIREMENT SPECIFIED</text>
<text x="571.4" y="227">UNSP.CHF.</text>
<text x="559.8" y="238">UP TO 10</text>
<text x="576.1" y="238.1">±1.5°</text>
<text x="558.5" y="242.3">10 UP TO 50</text>
<text x="575.5" y="242.3">±0°50'</text>
<text x="557.4" y="250.8">120 UP TO 400</text>
<text x="557.9" y="246.5">50 UP TO 120</text>
<text x="575.5" y="250.8">±0°15'</text>
<text x="575.5" y="246.6">±0°25'</text>
<text x="558.7" y="259.4">0.5 UP TO 3</text>
<text x="559.5" y="263.7">3 UP TO 6</text>
<text x="576.6" y="259.4">±0.1</text>
<text x="576.6" y="263.7">±0.2</text>
<text x="559" y="268">6 UP TO 30</text>
<text x="576.6" y="268">±0.5</text>
<text x="557.9" y="272.2">30 UP TO 120</text>
<text x="576.6" y="272.2">±0.8</text>
<text x="556.9" y="280.7">315 UP TO 1000</text>
<text x="557.3" y="276.5">120 UP TO 315</text>
<text x="576.6" y="276.5">±1.2</text>
<text x="577.7" y="280.7">±2</text>
<text x="556.4" y="284.9">1000 UP TO 2000</text>
<text x="577.6" y="285">±3</text>
<text x="558.9" y="289.2">OVER 2000</text>
<text x="577.7" y="289.3">±4</text>
<text x="560" y="297.9">UP TO 10</text>
<text x="577.1" y="297.9">±1°</text>
<text x="558.5" y="302.1">10 UP TO 50</text>
<text x="575.5" y="302.2">±0°30'</text>
<text x="557.5" y="310.6">120 UP TO 400</text>
<text x="558.2" y="306.4">50 UP TO 120</text>
<text x="575.5" y="310.6">±0°10'</text>
<text x="575.5" y="306.4">±0°20'</text>
<text x="558.8" y="319.2">0.5 UP TO 3</text>
<text x="576.6" y="323.5">±0.1</text>
<text x="576.6" y="319.3">±0.1</text>
<text x="576.7" y="327.8">±0.2</text>
<text x="576.6" y="332">±0.3</text>
<text x="556.8" y="340.6">315 UP TO 1000</text>
<text x="557.3" y="336.3">120 UP TO 315</text>
<text x="576.6" y="336.3">±0.5</text>
<text x="576.6" y="340.6">±0.8</text>
<text x="556.2" y="344.8">1000 UP TO 2000</text>
<text x="576.6" y="344.8">±1.2</text>
<text x="558.9" y="349">OVER 2000</text>
<text x="577.7" y="349">±2</text>
<text x="7.7" y="382.7" transform="rotate(-90 7.7 382.7)">Uploading\2022-23\P23Y5\P23Y5B154245.dft</text>
<text x="7.7" y="409.9" transform="rotate(-90 7.7 409.9)">\\srv01102\ExDM</text>
</g>
<g font-size="2.1">
<text x="558.6" y="232.4">UNSPECIFIED TOL.(FAB)</text>
<text x="559.5" y="234.8">FOR ANGULAR IN mm.</text>
<text x="558.6" y="254">UNSPECIFIED TOL.(FAB)</text>
<text x="560.7" y="256.3">FOR LINEAR IN mm.</text>
<text x="558.7" y="292.4">UNSPECIFIED TOL.(M/C)</text>
<text x="559.6" y="294.7">FOR ANGULAR IN mm.</text>
<text x="558.7" y="313.8">UNSPECIFIED TOL.(M/C)</text>
<text x="560.6" y="316.2">FOR LINEAR IN mm.</text>
</g>
</svg>
